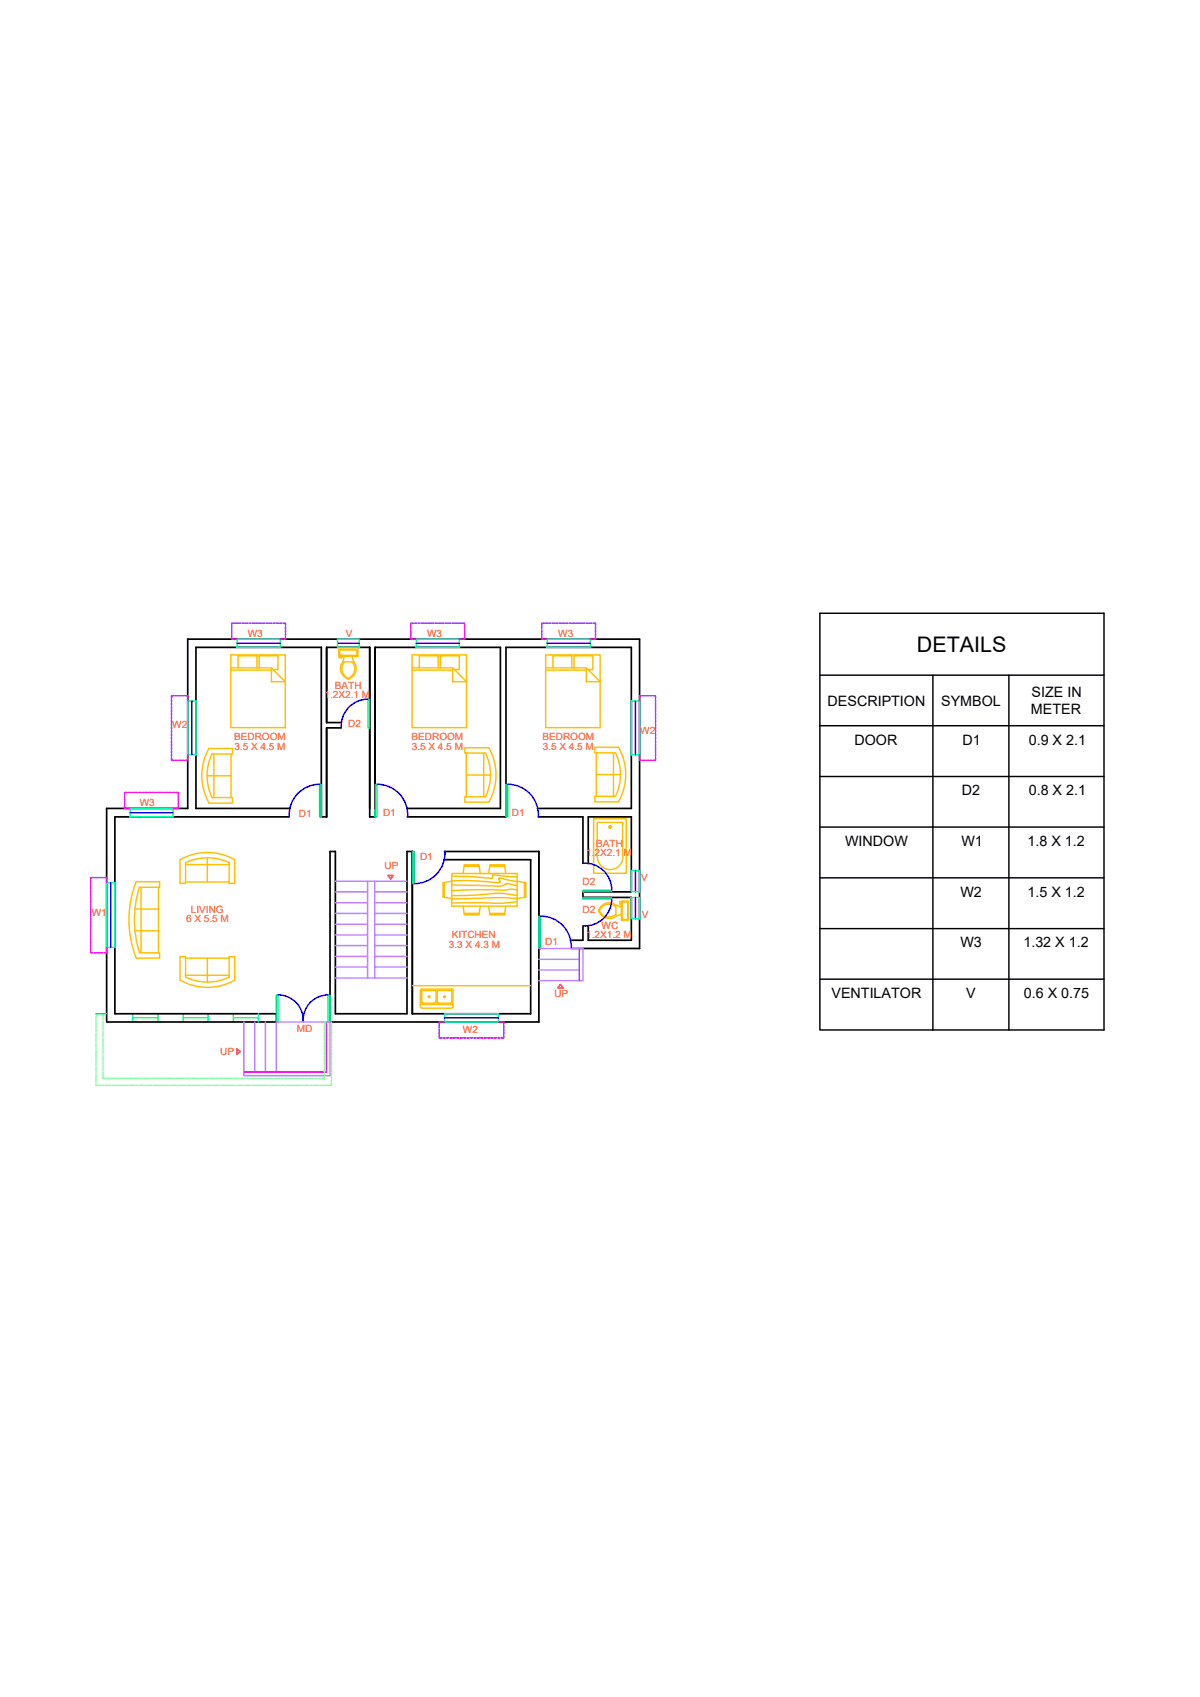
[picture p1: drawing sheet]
<svg xmlns="http://www.w3.org/2000/svg" width="210mm" height="297mm" viewBox="0 0 210 297" stroke-linecap="round" stroke-linejoin="round" font-family="sans-serif">
<!-- layer: WALL -->
<path d="M59.7 127.4h-2.6v15.6h-.9v-29.7h-21.9v28.2h16.4M59.7 126.5h-2.6v-13.2h7.6v29.7h.9v-29.7h21.9v28.2h-16.4M50.6 143h-30.5v34.4h28.2M77.8 149h16.5v29.9h-36.6v-29.9h1v28.4h12.5v-28.4h.9v28.4h20.7v-26.9h-15.1M94 141.5h16.4v-28.2h-21.9v29.7h-17.3M94.1 143h7.9v8.1M102.9 151.2v-8.2h7.5v13.1h-8.4v1h8.4v7.5h-7.5v-2.6M18.7 178.9h29.6M94.3 166h.3M99.9 166h12v-54.1h-79.1v29.6h-14.1v37.4M102 162.1v2.5h-2.2" fill="none" stroke="#000" stroke-width=".3"/>
<!-- layer: STAIRS -->
<g fill="none" stroke="#bf7fff" stroke-width=".25">
<path d="M58.7 159.9h5.6M58.7 158h5.6M58.7 156.1h5.6M58.7 154.2h12.5M64.3 154.2v17M65.6 154.2v17M65.6 159.9h5.6M65.6 158h5.6M65.6 156.1h5.6M42.7 178.9v9.4h15v-9.4h-9.2M44.6 178.9v8.7M46.4 178.9v8.7"/>
<path d="M48.3 178.9v8.7M58.7 171.2h12.5M58.7 169.3h5.6M58.7 167.4h5.6M58.7 165.5h5.6M58.7 163.6h5.6M58.7 161.8h5.6M65.6 169.3h5.6M65.6 167.4h5.6M65.6 165.5h5.6M65.6 163.6h5.6M65.6 161.8h5.6"/>
<path d="M94.3 167.9h7M94.3 169.8h7M94.3 166h7.7v5.6h-7.7"/>
</g>
<!-- layer: DOOR -->
<g fill="none" stroke="#00f" stroke-width=".25">
<path d="M41.5 112.6h7.5M59 112.6h3.8M72.8 112.6h7.5M95.7 112.6h7.5M33.6 122.7v9.4M55.9 137.3a5.4 5.4 0 0 0-5.3 5.6M64.4 122.4a4.7 4.7 0 0 0-4.7 5M66 137.3a5.4 5.4 0 0 1 5.3 5.6M88.8 137.3a5.4 5.4 0 0 1 5.4 5.6M111.2 122.7v9.4M19.4 154.5v11.3M22.8 142.3h7.5"/>
<path d="M77.8 149a5.4 5.4 0 0 1-5.3 5.7M102 151.1a4.7 4.7 0 0 1 5 4.7M107 157.4a4.7 4.7 0 0 1-5 4.7M111.2 152.4v3.7M111.2 157.1v3.7M48.3 177.4v1.5h.3M48.6 174.1a4.4 4.4 0 0 1 4.4 4.7M57.4 178.9h.3M57.4 174.1a4.4 4.4 0 0 0-4.4 4.7M77.8 178.2h9.4M94.3 166h.3M94.6 160.3a5.4 5.4 0 0 1 5.3 5.7"/>
</g>
<!-- layer: WINDOW -->
<g fill="none" stroke="#0ff" stroke-width=".25">
<path d="M41.5 111.9h7.5v1.4h-7.5zM59 111.9h3.8v1.4h-3.8zM72.8 111.9h7.5v1.4h-7.5zM95.7 111.9h7.5v1.4h-7.5zM32.8 122.7h1.5v9.4h-1.5zM110.4 122.7h1.5v9.4h-1.5zM18.7 154.5h1.4v11.3h-1.4zM22.8 141.5h7.5v1.5h-7.5zM110.4 152.4h1.5v3.7h-1.5zM110.4 157.1h1.5v3.7h-1.5zM23.2 177.4v1.5M23.2 178.2h4.4"/>
<path d="M27.6 177.4v1.5M32 177.4v1.5M32 178.2h4.4M36.4 177.4v1.5M40.8 177.4v1.5M40.8 178.2h4.4M45.2 177.4v1.5M77.8 177.4h9.4v1.5h-9.4z"/>
</g>
<!-- layer: FURNITURE -->
<g fill="none" stroke="#ffbf00" stroke-width=".25">
<path d="M40.4 114.6h9.5v12.8h-9.5zM40.4 117.3h7.1M40.4 116.9h7.1M41.6 116.9v-2.1h3.3v2.1M45.3 116.9v-2.1h3.3v2.4h-.8M47.5 116.9l2.4 2.4h-2.4zM59.3 113.6h3.3v1.3h-3.3zM59.4 113.9v.7M59.4 114.5l.2 .2M59.5 114.7h2.8M59.5 113.8h2.8M59.6 113.7l-.2 .2"/>
<path d="M59.6 114.9l-.3 .1v.1h.5v-.2M60 115.8a1.85 1.85 0 0 0 1.1 3 1.96 1.96 0 0 0 .8-3M60.3 115.9h1.2M60.3 114.9l-.3 1M60.3 115.8a1.8 1.8 0 0 0 .4 2.8M60.7 118.6h.5M61.5 114.9l.4 1M61.5 115.8a1.8 1.8 0 0 1-.3 2.8M62.3 113.7l.2 .2M62.4 113.9v.7M62.5 114.5l-.2 .2M72.1 114.6h9.5v12.8h-9.5z"/>
<path d="M72.1 117.3h7.1M72.1 116.9h7.1M73.3 116.9v-2.1h3.4v2.1M77 116.9v-2.1h3.3v2.4h-.8M79.2 116.9l2.4 2.4h-2.4zM95.4 114.6h9.6v12.8h-9.6zM95.4 117.3h7.2M95.4 116.9h7.2M96.7 116.9v-2.1h3.3v2.1M100.4 116.9v-2.1h3.3v2.4h-.8M102.6 116.9l2.4 2.4h-2.4zM36.2 135.8h4.2"/>
<path d="M36.5 131h4.2v1h-3.6M36.6 131a9.6 9.6 0 0 0 0 9.5M37.1 131.9a8.9 8.9 0 0 0 0 7.7h3.6v1h-4.2M37.4 132v7.6M40.4 132v7.6M81.6 135.7h4.2M81.6 131.8v7.7M84.6 131.8v7.7M85.5 130.9h-4.2v.9h3.6a8.8 8.8 0 0 1 0 7.7h-3.6v.9h4.2M85.5 130.9a9.6 9.6 0 0 1 0 9.5M104.3 135.6h4.2M104.3 131.8v7.6"/>
<path d="M107.3 131.8v7.6M107.6 139.4h-3.6v1h4.1M107.7 131.7a8.8 8.8 0 0 1 0 7.7M108.1 130.8h-4.1v1h3.6M108.2 130.8a9.6 9.6 0 0 1 0 9.5M23.6 159.1h4.1M24.4 155.3h3.5v-1h-4.1a18.2 18.2 0 0 0 0 13.4h4.1v-.9h-3.5M24.4 155.3a19.3 19.3 0 0 0 0 11.4M24.7 155.3v11.5M27.7 155.3v11.5M31.5 150.5v4.1h1v-3.6M31.5 150.5a9.6 9.6 0 0 1 9.6 0l-.1 4.1h-.9v-3.6"/>
<path d="M32.5 151.3h7.6M32.5 154.4h7.6M32.5 151a8.8 8.8 0 0 1 7.6 0M36.3 150.2v4.2M77.5 154.5h.2v2.5h-.2zM79 153.4h2.6l4.1 .3a.35 .35 0 0 0 .5 0 .35 .35 0 0 0-.1-.5l4.4 .3M79 154.2l2.8-.1 4.3 .3a1.55 1.55 0 0 0 1.3 0v-.3a.24 .24 0 0 1-.1-.4 .24 .24 0 0 1 .4 0l2.8 .6M79 154.9l7.4 .2a2.91 2.91 0 0 0 1.9-.3l.6-.1 1.6 .4M79 152.9h11.5v5.7h-11.5zM79 154.2l-1.3 .3v2.6l1.3 .2M81 152.9l.2-1.3h2.6l.2 1.3M81 158.6l.2 1.3h2.6l.2-1.3"/>
<path d="M81.2 160h2.6v.1h-2.6zM81.2 151.4h2.6v.1h-2.6zM85.5 152.9l.2-1.3h2.6l.2 1.3M85.5 158.6l.2 1.3h2.6l.2-1.3M85.7 151.4h2.6v.1h-2.6zM85.7 160h2.6v.1h-2.6zM90.5 155.8l-1.3-.2-1 .2-5.7-.1-3.5 .2M90.5 156.6l-4-.2-2.9 .3-4.6 .1M90.5 154.2l1.2 .3v2.6l-1.2 .2-4.5-.2-7 .2M90.5 157.8l-2.5 .3h-9M91.8 154.5h.2v2.5h-.2zM103.8 143.3h5.7v9.6h-5.7z"/>
<path d="M104.5 144.3v5.7M104.5 150a2.22 2.22 0 0 0 2.2 2.2 2.22 2.22 0 0 0 2.3-2.2M104.7 159.2v.4M104.8 144h3.8M104.8 159.6a1.93 1.93 0 0 0 3 .7M104.8 143.9l-.3 .1v.2M104.9 159.1v.6M105 159.6a1.8 1.8 0 0 0 2.8 .4M106.5 144.8h.3M106.7 144.6v.3M107.7 158.8v1.2M107.7 158.4l1 .4"/>
<path d="M107.8 158.8a1.8 1.8 0 0 0-2.8 .3M107.8 158.4a1.93 1.93 0 0 0-3 .8M108.6 143.9l.3 .1v.2M108.7 157.7h1.3v3.4h-1.3zM108.7 158.1l-.1-.3h-.2v.5h.3M108.8 158.1v2.7M108.9 144.3v5.7M109 157.9h.6M109 157.8l-.1 .2M109.7 157.8l.1 .2M109.8 158.1v2.7M23.6 162.9h4.1"/>
<path d="M31.5 171.6a9.6 9.6 0 0 0 9.6 0M32.5 171.1v-3.6h-1v4.1M32.5 167.7h7.6M32.5 170.7h7.6M32.5 171a8.8 8.8 0 0 0 7.6 0M36.3 167.7v4.2M40.1 171.1v-3.6h.9v4.1M72.1 172.5h20.7M73.5 173.4v2.8M73.5 175.8h5.7M73.6 176.2l.2 .2M73.8 173.5v1.9l.1 .1"/>
<path d="M73.8 173.1h5.2M73.8 176.5h5.2M73.8 173.1l-.2 .3M73.9 175.6h2.2M73.9 173.4h2.2M73.9 173.3l-.1 .2M76.1 173.3l.2 .2M76.3 173.5v1.9l-.2 .1M76.5 173.5v1.9M76.5 175.4l.2 .1M76.7 175.6h2.2M76.7 173.4h2.2"/>
<path d="M76.7 173.3l-.2 .2M78.9 173.3l.1 .2M79 173.5v1.9l-.1 .1M79 173.1l.3 .3M79.2 173.4v2.8M79.3 176.2l-.3 .2M108.7 160l-1 .3M108.9 160.7l.1 .2M109 160.9h.6M109.8 160.7l-.1 .2"/>
<circle cx="106.7" cy="144.7" r=".23"/>
<circle cx="106.7" cy="144.7" r=".15"/>
<circle cx="75.1" cy="174.5" r=".06"/>
<circle cx="75.1" cy="174.5" r=".15"/>
<circle cx="77.8" cy="174.5" r=".06"/>
<circle cx="77.8" cy="174.5" r=".15"/>
</g>
<!-- layer: SITE -->
<path d="M55.9 137.3h.3v5.7h-.3zM64.4 122.4h.3v5h-.3zM65.6 137.3h.3v5.7h-.3zM88.5 137.3h.3v5.7h-.3zM72.1 149h.4v5.7h-.4zM102 155.8h5v.3h-5zM102 157.1h5v.3h-5zM16.8 177.4h1.9M48.3 178.9v-4.7h.3v4.7M57.4 178.9v-4.7h.3v4.7M94.3 166v-5.6h.3v5.6" fill="none" stroke="#0f0" stroke-width=".25"/>
<!-- layer: CHAJJA -->
<g fill="none" stroke="#f0f" stroke-width=".25">
<path d="M40.5 111.4v.5h.4M40.5 109.7v.4M40.5 110.3v.4M40.5 110.9v.4M41 109.1h-.5v.4M41.1 111.9h.4M41.2 109.1h.4M41.8 109.1h.3M42.4 109.1h.3M43 109.1h.3M43.5 109.1h.4M44.1 109.1h.5"/>
<path d="M44.7 109.1h.5M45.3 109.1h.4M46 109.1h.3M46.6 109.1h.3M47.1 109.1h.4M47.7 109.1h.4M48.3 109.1h.4M48.9 109.1h.4M49 111.9h.4M49.5 109.1h.4v.4M49.9 111.5v.4h-.3M49.9 109.7v.4"/>
<path d="M49.9 110.3v.4M49.9 110.9v.4M71.9 111.4v.5h.3M71.9 109.7v.4M71.9 110.3v.4M71.9 110.9v.4M72.3 109.1h-.4v.4M72.5 111.9h.3M72.5 109.1h.4M73.1 109.1h.4M73.7 109.1h.4M74.3 109.1h.4"/>
<path d="M74.9 109.1h.4M75.5 109.1h.4M76.1 109.1h.4M76.7 109.1h.4M77.3 109.1h.4M77.9 109.1h.4M78.5 109.1h.4M79.1 109.1h.3M79.7 109.1h.4M80.2 109.1h.5M80.3 111.9h.4M80.8 109.1h.5v.4"/>
<path d="M81.3 111.5v.4h-.4M81.3 109.7v.4M81.3 110.3v.4M81.3 110.9v.4M94.8 111.4v.5h.3M94.8 109.7v.4M94.8 110.3v.4M94.8 110.9v.4M95.2 109.1h-.4v.4M95.3 111.9h.4M95.4 109.1h.4M96 109.1h.4"/>
<path d="M96.6 109.1h.4M97.2 109.1h.4M97.8 109.1h.4M98.4 109.1h.3M99 109.1h.3M99.6 109.1h.3M100.1 109.1h.5M100.7 109.1h.5M101.3 109.1h.5M101.9 109.1h.4M102.6 109.1h.3M103.2 109.1h.3"/>
<path d="M103.2 111.9h.4M103.7 109.1h.5v.4M104.2 111.5v.4h-.4M104.2 109.7v.4M104.2 110.3v.4M104.2 110.9v.4M21.8 139.3v.4M21.8 139.9v.4M22.2 138.7h-.4v.4M22.4 138.7h.4M23 138.7h.4M23.6 138.7h.4"/>
<path d="M24.2 138.7h.4M24.8 138.7h.4M25.4 138.7h.4M26 138.7h.4M26.6 138.7h.4M27.2 138.7h.4M27.8 138.7h.4M28.4 138.7h.4M29 138.7h.4M29.6 138.7h.4M30 132.6v.5h.4M30 122.5v.3"/>
<path d="M30 123v.5M30 123.6v.5M30 124.2v.5M30 124.8v.5M30 125.4v.4M30 126.1v.3M30 126.6v.4M30 127.2v.4M30 127.8v.4M30 128.4v.4M30 129v.4M30 129.6v.4"/>
<path d="M30 130.2v.4M30 130.8v.4M30 131.4v.4M30 132v.4M30.2 138.7h.4M30.4 121.8h-.4v.4M30.6 133.1h.4M30.6 121.8h.4M30.8 138.7h.4v.4M31.2 139.3v.4M31.2 139.9v.4M31.2 133.1h.4"/>
<path d="M31.2 121.8h.4M31.8 133.1h.4M31.8 121.8h.4M32.4 121.8h.4v.4M32.8 132.7v.4h-.4M32.8 122.4v.3M32.8 132.1v.4M111.9 132.7v.4h.4M111.9 122.4v.3M111.9 132.1v.4M112.3 121.8h-.4v.4M112.5 121.8h.4"/>
<path d="M112.5 133.1h.4M113.1 121.8h.4M113.1 133.1h.4M113.7 133.1h.4M113.7 121.8h.4M114.3 121.8h.4v.4M114.7 132.6v.5h-.4M114.7 122.5v.3M114.7 123v.5M114.7 123.6v.5M114.7 124.2v.5M114.7 124.8v.5"/>
<path d="M114.7 125.4v.4M114.7 126.1v.3M114.7 126.6v.4M114.7 127.2v.4M114.7 127.8v.4M114.7 128.4v.4M114.7 129v.4M114.7 129.6v.4M114.7 130.2v.4M114.7 130.8v.4M114.7 131.4v.4M114.7 132v.4"/>
<path d="M15.9 154v.4M15.9 154.6v.4M15.9 155.2v.4M15.9 155.8v.4M15.9 156.4v.4M15.9 157v.4M15.9 157.6v.4M15.9 158.2v.4M15.9 158.8v.4M15.9 159.4v.4M16.2 153.6h-.3v.2M16.5 153.6h.4"/>
<path d="M17 153.6h.5M17.6 153.6h.5M18.3 153.6h.4v.4M18.7 154.2v.3M21.8 141.1v.4h.4M21.8 140.5v.4M22.4 141.5h.4M30.3 141.5h.3M31.2 141.1v.4h-.4M31.2 140.5v.4M15.9 166.6v.2h.3M15.9 160v.4"/>
<path d="M15.9 160.6v.4M15.9 161.2v.4M15.9 161.8v.4M15.9 162.4v.4M15.9 163v.4M15.9 163.6v.4M15.9 164.2v.4M15.9 164.8v.4M15.9 165.4v.4M15.9 166v.4M16.5 166.8h.3M17 166.8h.4"/>
<path d="M17.6 166.8h.4M18.7 166.4v.4h-.5M18.7 165.8v.4M57.1 178.9v8.7h-14.4M76.8 179.5v.4M77.2 178.9h-.4v.4M77.4 178.9h.4M87.2 178.9h.3M87.7 178.9h.4v.4M88.1 179.5v.4M101.3 166v5.6M76.8 181.3v.4h.5"/>
<path d="M76.8 180.1v.4M76.8 180.7v.4M77.5 181.7h.4M78.1 181.7h.4M78.7 181.7h.4M79.3 181.7h.4M79.9 181.7h.4M80.5 181.7h.4M81.1 181.7h.4M81.7 181.7h.4M82.3 181.7h.4M82.9 181.7h.4"/>
<path d="M83.5 181.7h.3M84.1 181.7h.3M84.7 181.7h.4M85.2 181.7h.5M85.8 181.7h.5M86.4 181.7h.5M87.1 181.7h.3M88.1 181.3v.4h-.4M88.1 180.1v.4M88.1 180.7v.4"/>
</g>
<!-- layer: PORCH -->
<g fill="none" stroke="#7fff9f" stroke-width=".25">
<path d="M16.8 177.4v.2M16.8 177.8v.5M16.8 178.4v.4M16.8 179v.4M16.8 179.6v.4M18 177.4v.5M18 178.1v.4M18 178.7v.4M18 179.3v.4M18 179.9v.4M56.8 178.9v.3M56.8 179.4v.4"/>
<path d="M58 178.9v.4M58 179.4v.5M16.8 189.8v.2h.2M16.8 180.2v.4M16.8 180.8v.4M16.8 181.4v.4M16.8 182v.4M16.8 182.6v.4M16.8 183.2v.4M16.8 183.8v.4M16.8 184.4v.4M16.8 185v.4"/>
<path d="M16.8 185.6v.4M16.8 186.2v.4M16.8 186.8v.4M16.8 187.4v.4M16.8 188v.4M16.8 188.6v.4M16.8 189.2v.4M17.2 190h.4M17.8 190h.4M18 188.2v.6h.5M18 180.5v.4M18 181.1v.4"/>
<path d="M18 181.7v.4M18 182.3v.4M18 182.9v.4M18 183.5v.4M18 184.1v.4M18 184.7v.4M18 185.3v.4M18 185.9v.4M18 186.5v.3M18 187.1v.3M18 187.6v.5M18.4 190h.4"/>
<path d="M18.7 188.8h.4M19 190h.4M19.3 188.8h.4M19.6 190h.4M19.9 188.8h.4M20.2 190h.4M20.5 188.8h.4M20.8 190h.4M21.1 188.8h.4M21.4 190h.4M21.7 188.8h.4M22 190h.4"/>
<path d="M22.3 188.8h.4M22.5 190h.5M22.8 188.8h.5M23.2 190h.4M23.5 188.8h.4M23.8 190h.4M24.1 188.8h.4M24.4 190h.4M24.7 188.8h.3M25 190h.3M25.3 188.8h.3M25.6 190h.3"/>
<path d="M25.9 188.8h.3M26.1 190h.4M26.4 188.8h.4M26.7 190h.5M27 188.8h.5M27.3 190h.5M27.6 188.8h.5M27.9 190h.4M28.2 188.8h.4M28.5 190h.4M28.9 188.8h.3M29.2 190h.3"/>
<path d="M29.4 188.8h.4M29.7 190h.4M30 188.8h.4M30.3 190h.4M30.6 188.8h.4M30.9 190h.4M31.2 188.8h.4M31.5 190h.4M31.8 188.8h.4M32.1 190h.4M32.4 188.8h.4M32.7 190h.4"/>
<path d="M33 188.8h.4M33.3 190h.4M33.6 188.8h.4M33.9 190h.4M34.2 188.8h.4M34.5 190h.4M34.8 188.8h.4M35.1 190h.4M35.4 188.8h.4M35.7 190h.4M36 188.8h.4M36.3 190h.4"/>
<path d="M36.6 188.8h.4M36.9 190h.4M37.2 188.8h.4M37.5 190h.4M37.8 188.8h.4M38.1 190h.4M38.4 188.8h.4M38.7 190h.4M39 188.8h.4M39.3 190h.4M39.6 188.8h.4M39.9 190h.4"/>
<path d="M40.2 188.8h.4M40.5 190h.4M40.8 188.8h.4M41.1 190h.4M41.4 188.8h.4M41.7 190h.4M42 188.8h.4M42.3 190h.4M42.6 188.8h.4M42.9 190h.4M43.2 188.8h.3M43.5 190h.3"/>
<path d="M43.8 188.8h.3M44.1 190h.4M44.4 188.8h.4M44.6 190h.5M44.9 188.8h.5M45.2 190h.5M45.5 188.8h.5M45.8 190h.5M46.1 188.8h.5M46.5 190h.3M46.8 188.8h.3M47.1 190h.3"/>
<path d="M47.4 188.8h.3M47.7 190h.3M47.9 188.8h.4M48.2 190h.4M48.5 188.8h.4M48.8 190h.4M49.1 188.8h.4M49.4 190h.4M49.7 188.8h.4M50 190h.4M50.3 188.8h.4M50.6 190h.4"/>
<path d="M50.9 188.8h.4M51.2 190h.4M51.5 188.8h.4M51.8 190h.4M52.1 188.8h.4M52.4 190h.4M52.7 188.8h.4M53 190h.4M53.3 188.8h.4M53.6 190h.4M53.9 188.8h.4M54.2 190h.4"/>
<path d="M54.5 188.8h.4M54.8 190h.4M55.1 188.8h.4M55.4 190h.4M55.7 188.8h.4M56 190h.4M56.6 190h.4M56.8 180v.4M56.8 180.6v.4M56.8 181.2v.4M56.8 181.8v.4M56.8 182.4v.4"/>
<path d="M56.8 183v.4M56.8 183.6v.4M56.8 184.2v.4M56.8 184.8v.4M56.8 185.4v.4M56.8 186v.4M56.8 186.6v.4M56.8 187.2v.4M56.8 187.8v.4M56.8 188.4v.4h-.5M57.2 190h.4M58 180v.5"/>
<path d="M58 180.7v.3M58 181.3v.3M58 181.8v.4M58 182.4v.4M58 183v.4M58 183.6v.4M58 184.2v.4M58 184.8v.4M58 185.4v.4M58 186v.4M58 186.6v.4M58 187.2v.4"/>
<path d="M58 187.8v.4M58 188.4v.4M58 189v.4M58 189.6v.4h-.2"/>
</g>
<!-- layer: 0 -->
<path d="M67.8 153.2h1l-.4 .6zM98 172.3l.5 .6h-.9zM41.4 183.6l.6 .5-.6 .5z" fill="none" stroke="#f00" stroke-width=".25"/>
<path d="M143.4 107.3h49.7v73h-49.7zM143.4 118.2h49.7M163.2 118.2v62.1M176.5 118.2v62.1M143.4 127h49.7M143.4 135.9h49.7M143.4 144.8h49.7M143.4 153.7h49.7M143.4 162.5h49.7M143.4 171.4h49.7" fill="none" stroke="#000" stroke-width=".25"/>
<text font-size="3.8" x="160.4" y="114.1">DETAILS</text>
<g font-size="2.5">
<text x="144.8" y="123.5">DESCRIPTION</text>
<text x="164.6" y="123.5">SYMBOL</text>
<text x="180.3" y="125">METER</text>
<text x="180.5" y="122">SIZE IN</text>
<text x="149.5" y="130.3">DOOR</text>
<text x="168.4" y="130.3">D1</text>
<text x="179.9" y="130.3">0.9 X 2.1</text>
<text x="168.2" y="139.2">D2</text>
<text x="179.9" y="139.2">0.8 X 2.1</text>
<text x="147.8" y="148.1">WINDOW</text>
<text x="168.2" y="148.1">W1</text>
<text x="179.7" y="148.1">1.8 X 1.2</text>
<text x="168" y="157">W2</text>
<text x="179.7" y="157">1.5 X 1.2</text>
<text x="168" y="165.8">W3</text>
<text x="179" y="165.8">1.32 X 1.2</text>
<text x="145.4" y="174.7">VENTILATOR</text>
<text x="169" y="174.7">V</text>
<text x="179.1" y="174.7">0.6 X 0.75</text>
</g>
<g font-size="1.8" fill="#ff3f00">
<text x="43.3" y="111.5">W3</text>
<text x="60.5" y="111.6">V</text>
<text x="74.7" y="111.5">W3</text>
<text x="97.6" y="111.5">W3</text>
<text x="56.8" y="122.2">1.2X2.1 M</text>
<text x="58.6" y="120.6">BATH</text>
<text x="30.1" y="127.5">W2</text>
<text x="41" y="129.5">BEDROOM</text>
<text x="41" y="131.2">3.5 X 4.5 M</text>
<text x="60.9" y="127.3">D2</text>
<text x="72" y="129.5">BEDROOM</text>
<text x="72" y="131.2">3.5 X 4.5 M</text>
<text x="94.9" y="129.5">BEDROOM</text>
<text x="94.9" y="131.2">3.5 X 4.5 M</text>
<text x="112" y="128.4">W2</text>
<text x="24.5" y="141.1">W3</text>
<text x="52.3" y="143">D1</text>
<text x="67" y="142.8">D1</text>
<text x="89.5" y="142.8">D1</text>
<text x="102.5" y="149.9">1.2X2.1 M</text>
<text x="104.3" y="148.2">BATH</text>
<text x="67.3" y="152.1">UP</text>
<text x="73.5" y="150.6">D1</text>
<text x="101.9" y="154.8">D2</text>
<text x="112.2" y="154.2">V</text>
<text x="16.1" y="160.4">W1</text>
<text x="32.5" y="161.4">6 X 5.5 M</text>
<text x="33.4" y="159.8">LIVING</text>
<text x="101.9" y="159.8">D2</text>
<text x="112.3" y="160.6">V</text>
<text x="78.5" y="165.9">3.3 X 4.3 M</text>
<text x="79" y="164.2">KITCHEN</text>
<text x="95.4" y="165.4">D1</text>
<text x="102.5" y="164.2">1.2X1.2 M</text>
<text x="105.2" y="162.6">WC</text>
<text x="97" y="174.6">UP</text>
<text x="38.5" y="184.6">UP</text>
<text x="51.9" y="180.6">MD</text>
<text x="81" y="180.8">W2</text>
</g>
</svg>
